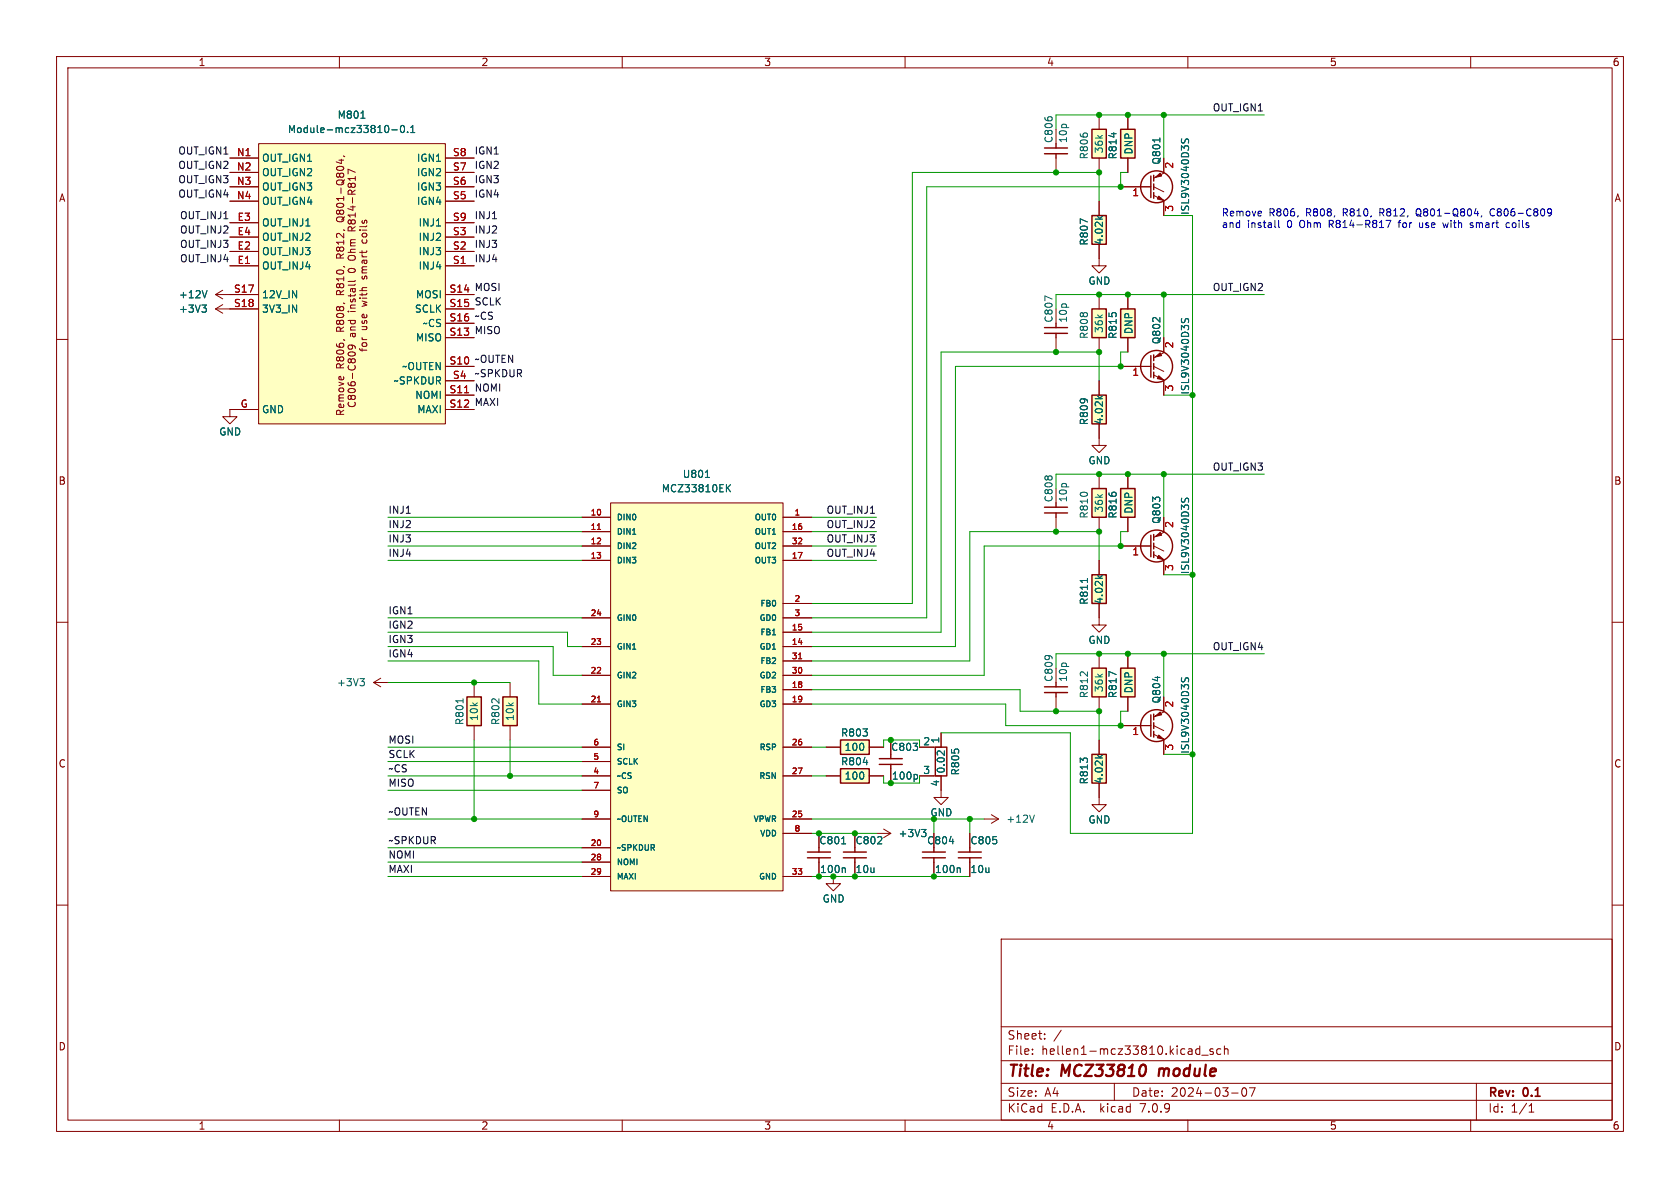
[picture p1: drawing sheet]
<svg xmlns="http://www.w3.org/2000/svg" width="297mm" height="210mm" viewBox="0 0 297 210" stroke-linecap="round" stroke-linejoin="round" font-family="sans-serif">
<g fill="none" stroke="#840000" stroke-width=".18">
<path d="M10 10h277v190h-277zM12 12h273v186h-273zM60 10v2M110 10v2M160 10v2M210 10v2M260 10v2M40.6 39.4h5.1M40.6 27.9h5.1M40.6 30.5h5.1M40.6 33h5.1M40.6 35.6h5.1"/>
<path d="M45.7 25.4h33v49.5h-33zM59.6 29.6a.75 .75 0 0 1 1.2 .2 .72 .72 0 0 1-1.3-.1zM59.6 36.1a.68 .68 0 0 1 1.2 .3 .72 .72 0 0 1-1.3-.2zM59.7 31.9a.85 .85 0 0 1 1.1 .2 .43 .43 0 0 1-.5 .6h-.4a.43 .43 0 0 1-.4-.3 .43 .43 0 0 1 .2-.5zM59.7 38.4a.85 .85 0 0 1 1.1 .3 .43 .43 0 0 1-.5 .5h-.4a.43 .43 0 0 1-.4-.3 .43 .43 0 0 1 .2-.5zM59.9 28.3h.9M60 30.9v.2M60 37.4v.2M60 30.9l-.2-.3-.3 .3v.2l.2 .2 .3-.2M60 37.4l-.2-.3-.3 .3v.2l.2 .3 .3-.3M60 30.9l.3-.3h.2l.3 .3-.1 .3-.2 .1h-.3l-.2-.2M60 37.4l.3-.3 .3 .1 .2 .2-.1 .3-.2 .2-.3-.1-.2-.2"/>
<path d="M60.3 33.2v1M60.3 28.1v.8l-.9-.3M60.7 27.6l.2 .1M60.8 34.7v.7M60.8 35.1h-1.3l.4 .3M60.9 38.3l-.4 .7M60.9 31.8l-.4 .6M61.5 34.3v-.5l.3-.2 .3 .1 .1 .6M62 36.6h.8M62.4 36.4v.8l-.9-.3M62.8 33.6l-.6 .4M64.1 39l-.1 .3 .2 .2 .2-.1 .1-.4h.3v.5"/>
<path d="M64.9 39.9l-.2 .2h-1.1M78.7 39.4h5.1M78.7 27.9h5.1M78.7 30.5h5.1M78.7 33h5.1M78.7 35.6h5.1M186.7 27.9v2.6M194.3 20.3v2.6M194.3 27.9v2.6M194.3 35.6v2.5M198.1 33h5.4M199.4 20.3v2.6"/>
<path d="M199.4 27.9v2.6M204 34.5l1.7 .9M204 33l1.7 .9M205.7 27.9v2.6M205.7 35.6v2.5M205.7 30.6l-1.7 .9M10 60h2M38.1 52.1h7.6M38.1 54.6h7.6M38.1 52.1l1.3 .7M38.1 54.6l1.3 .8M39.4 51.3l-1.3 .8"/>
<path d="M39.4 53.8l-1.3 .8M40.6 41.9h5.1M40.6 47h5.1M40.6 44.5h5.1M59.6 47.8a.68 .68 0 0 1 1.2 .3 .72 .72 0 0 1-1.3-.1zM59.6 55.5a.68 .68 0 0 1 1.2 .3 .72 .72 0 0 1-1.3-.1zM60 43.9v.3M60 50.4v.2M60 54.4v.3M60 56.9v.2M60 43.9l-.2-.2-.3 .2v.3l.2 .2 .3-.2M60 50.4l-.2-.3-.3 .3v.2l.2 .3 .3-.3"/>
<path d="M60 54.4l-.2-.2-.3 .2v.3l.2 .2 .3-.2M60 56.9l-.2-.3-.3 .3v.2l.2 .2 .3-.2M60 43.9l.3-.2h.2l.3 .2-.1 .4-.2 .1-.3-.1-.2-.1M60 50.4l.3-.3h.2l.3 .3-.1 .3-.2 .2-.3-.1-.2-.2M60 54.4l.3-.2h.2l.3 .2-.1 .4-.2 .1h-.2l-.3-.2M60 56.9l.3-.3 .3 .1 .2 .2-.1 .3-.2 .1h-.3l-.2-.2M60.2 45.6l-.1-.6-.2-.1h-.3l-.1 .7h1.3M60.2 52.1l-.1-.6-.2-.1h-.3l-.1 .7h1.3M60.2 58.6l-.1-.7-.2-.1-.3 .1-.1 .7h1.3M60.7 53.6l.2 .1M60.7 47.1l.2 .1M60.7 40.6l.2 .2"/>
<path d="M60.8 41.3v.7l-.9-.7-.4 .2 .1 .5M60.8 42.5v.7M60.8 48.9v.8M60.8 57.8l-.6 .4M60.8 51.4l-.6 .4M60.8 49.3h-1.3l.4 .4M60.8 44.9l-.6 .4M60.8 42.8h-1.3l.4 .4M61.5 47.8a.68 .68 0 0 0 .7 .4 .68 .68 0 0 0 .6-.4M61.5 56.6h1.3M61.5 55.1h.2M62 52v.5"/>
<path d="M62 58.3h.8M62 55.1h.8M62 54.5h.8M62 43.5h.8M62 56.6v.4l.2 .3 .5-.2v-.5M62 52.9v.3l.1 .2 .2-.1 .1-.4h.3v.5M62 43v.3l.1 .2M62.3 51v.4l.2 .2 .3-.2-.1-.4M62.3 58.9v.5l.2 .1 .3-.1-.1-.5M62.8 57.8l-.8 .1v.3l.1 .1M62.8 52l-.2 .3h-1.1M62.8 58.9l-.8 .1v.5"/>
<path d="M62.8 51l-.8 .1v.5M62.8 53.9l-.8 .1v.3l.1 .2M62.8 50.2l-.2 .2h-1.1M62.8 49.6l-.2 .2h-1.1M63.6 52.7h.1M63.6 51.4h1.3M64 40.7h.9M64 45l.2 .4M64 44.3v.5M64 51.8v.5M64 59.7l.2 .3M64 57.7h.9"/>
<path d="M64 53.2l.9 .2-.7 .3 .7 .2-.9 .3M64 52.7h.9M64 48.2h.9M64 45.4h.9M64.1 48.8l-.1 .3 .2 .2h.2l.1-.5h.3v.5M64.1 56.7l-.1 .3 .2 .2 .2-.1 .1-.4h.3v.5M64.1 42.4l-.1 .3 .2 .3 .6-.1v-.5M64.1 41.3h.6l.2 .2-.1 .3-.2 .1-.5-.1-.1-.2zM64.2 47.7l-.2 .2 .1 .3M64.2 47.7h.7M64.3 46l.1 .4 .2 .2 .3-.2-.1-.4M64.7 57.7l.2 .2-.1 .3-.8 .1"/>
<path d="M64.8 55.6l.1 .4-.2 .2-.6-.1v-.5h.2l.1 .6M64.9 46l-.8 .1v.4M64.9 47.2h-.8l-.1 .3 .2 .2M64.9 50.8l-.8 .1-.1 .3 .1 .2M64.9 44.3l-.2 .3h-1.1M64.9 51.8l-.2 .3h-1.1M78.7 52.1h5.1M78.7 41.9h5.1M78.7 47h5.1M78.7 44.5h5.1M78.7 59.7h5.1M78.7 54.6h5.1"/>
<path d="M78.7 57.2h5.1M186.7 59.7v2.5M194.3 43.2v3.8h1.3l-1.3 1.3-1.3-1.3h1.3M194.3 52.1v2.5M194.3 59.7v2.5M199.4 52.1v2.5M199.4 59.7v2.5M205.7 59.7v2.5M285 60h2M45.7 72.4h-5.1v1.3h1.3l-1.3 1.2-1.2-1.2h1.2M59.5 60.8l.1 .4a.86 .86 0 0 0 1.2 0l-.2-.5h-.4l-.2 .2v.3l.2 .2M59.6 62.1a.75 .75 0 0 1 1.2 .2 .72 .72 0 0 1-1.3-.1z"/>
<path d="M59.9 70.9h.9M59.9 67.6l.9 .3-.9 .3M60 63.3v.3M60 63.3l-.2-.2-.3 .2v.3l.2 .2 .3-.2M60 63.3l.3-.2h.2l.3 .2-.1 .4-.2 .1h-.3l-.2-.2M60 68.7h.6l.2 .1-.1 .3-.2 .2-.5-.1-.1-.2zM60.1 70.3l-.2 .2 .1 .4M60.1 70.3h.7M60.2 73.2l-.1-.6-.2-.1-.3 .1-.1 .6h1.3M60.2 65l-.1-.6-.2-.1-.3 .1-.1 .6h1.3M60.7 71.5l.1 .4-.2 .1h-.6v-.5l.2-.1 .1 .6M60.7 66.6l.1 .4-.2 .1h-.6v-.5l.2-.1 .1 .6"/>
<path d="M60.7 60.1l.2 .1M60.8 72.5l-.6 .4M60.8 69.8l-.8 .1-.1 .3 .2 .1M60.8 64.3l-.6 .4M61.5 67.6l.1 .4a.85 .85 0 0 0 1.2 0l-.1-.5h-.4l-.3 .2 .1 .4 .2 .1M61.6 68.9a.75 .75 0 0 1 1.2 .2 .72 .72 0 0 1-1.3-.1zM61.7 64.6a.6 .6 0 0 0 .4 .9 .6 .6 0 0 0 .7-.6l-.1-.3M61.7 62.3a.69 .69 0 0 1 1.1 .3 .72 .72 0 0 1-1.3-.1zM61.7 71.1a.6 .6 0 0 0 .4 .8 .6 .6 0 0 0 .7-.6l-.1-.2M62.1 61l.2 .2v.3l-.2 .2-.5-.1-.1-.4 .2-.1a.84 .84 0 0 1 1.1 .3v.2M62.1 63.7l.2-.3h.3l.2 .3-.1 .3-.1 .1h-.4l-.1-.2M62.1 70.1l.2-.2 .4 .1 .1 .1-.1 .4-.1 .1h-.4l-.1-.2"/>
<path d="M62.1 63.7l-.3-.3-.3 .3v.2l.3 .2 .3-.2M62.1 70.1l-.3-.2-.3 .2v.3l.3 .2 .3-.2M62.1 63.7v.2M62.1 70.1v.3M62.3 66v.9M63.6 61.6l.2 .3h1.1M64 60h.9M64 61.6v.5M64.1 60.7l.5-.1 .2 .1 .1 .3-.3 .2h-.4l-.2-.2zM78.7 72.4h5.1M78.7 64.8h5.1M78.7 69.9h5.1"/>
<path d="M78.7 67.3h5.1M194.3 74.9v3.8h1.3l-1.3 1.3-1.3-1.3h1.3M194.3 67.3v2.6M198.1 64.8h5.4M204 66.3l1.7 .9M204 64.8l1.7 .9M205.7 67.3v2.6M205.7 62.4l-1.7 .8M102.9 96.5h5M102.9 91.4h5M102.9 94h5M102.9 99.1h5"/>
<path d="M107.9 88.9h30.5v68.6h-30.5zM138.4 96.5h5.1M138.4 91.4h5.1M138.4 94h5.1M138.4 99.1h5.1M186.7 91.4v2.6M194.3 83.8v2.6M194.3 91.4v2.6M194.3 99.1v2.5M198.1 96.5h5.4M199.4 83.8v2.6M199.4 91.4v2.6"/>
<path d="M204 98l1.7 .9M204 96.5l1.7 .9M205.7 94.1l-1.7 .9M205.7 91.4v2.6M205.7 99.1v2.5M10 110h2M67.3 119.9l-1.3 .8M102.9 114.3h5M102.9 119.4h5M102.9 109.2h5M138.4 114.3h5.1M138.4 111.8h5.1"/>
<path d="M138.4 106.7h5.1M138.4 119.4h5.1M138.4 109.2h5.1M138.4 116.8h5.1M194.3 106.7v3.8h1.3l-1.3 1.3-1.3-1.3h1.3M194.3 115.6v2.5M199.4 115.6v2.5M285 110h2M66 120.7l1.3 .7M66 120.7h2.6M83.8 120.7v2.5M83.8 128.3v2.5"/>
<path d="M90.2 120.7v2.5M90.2 128.3v2.5M102.9 137.2h5M102.9 132.1h5M102.9 124.5h5M102.9 134.6h5M102.9 139.7h5M138.4 137.2h5.1M138.4 132.1h5.1M138.4 121.9h5.1M138.4 124.5h5.1M146 137.2h2.6"/>
<path d="M146 132.1h2.6M153.7 137.2h2.5M153.7 132.1h2.5M157.5 130.8v2.6M157.5 135.9v2.5M162.6 137.2h3.8v3.8h1.2l-1.2 1.2-1.3-1.2h1.3M166.4 129.5v2.6h-3.8M186.7 123.2v2.5M194.3 138.4v3.8h1.3l-1.3 1.3-1.3-1.3h1.3M194.3 123.2v2.5M194.3 130.8v2.6M198.1 128.3h5.4"/>
<path d="M199.4 123.2v2.5M204 128.3l1.7 .9M204 129.8l1.7 .9M205.7 123.2v2.5M205.7 130.8v2.6M205.7 125.9l-1.7 .8M10 160h2M102.9 144.8h5M102.9 149.9h5M102.9 152.4h5M102.9 154.9h5M138.4 147.3h5.1"/>
<path d="M138.4 144.8h5.1M138.4 154.9h5.1M144.8 147.3v2.6M144.8 152.4v2.5M147.3 154.9v1.3h1.3l-1.3 1.3-1.3-1.3h1.3M151.1 147.3v2.6M151.1 152.4v2.5M154.9 147.3h2.6M156.2 146.6l1.3 .7M157.5 147.3l-1.3 .8M165.1 147.3v2.6M165.1 152.4v2.5"/>
<path d="M171.4 147.3v2.6M171.4 152.4v2.5M174 144.8h2.5M175.3 144l1.2 .8M176.5 144.8l-1.2 .7M285 160h2M177 166h108v32h-108zM60 198v2M110 198v2M160 198v2M177 194.5h108M177 191.5h108"/>
<path d="M177 187.5h108M177 181.5h108M182.5 186.3v.1M182.5 185.5v.1M184.7 183.6v.1M184.7 182.8v.1M187.6 182.1l-1.3 2M197 191.5v3M210 198v2M211.5 186.3h.6M211.5 185.5h.6M212.1 184.9v1.5"/>
<path d="M212.5 186.5h1.1M214.5 185.5l-.4-.1-.2 .2 .1 .2 .5 .2v.3h-.6M215.8 185.5l-.4-.1-.3 .3v.4l.1 .2h.6M216.5 185.5l.2-.1 .3 .1 .1 .9M216.5 184.9v1.5M217.7 193.2h1.2M219.7 192.4l.2-.1a.81 .81 0 0 1 .6 .6 .81 .81 0 0 1-.3 .8l-.2 .1a.81 .81 0 0 1-.3-1.4zM220.9 192.3h1l-.7 1.5M260 198v2M261 191.5v6.5M270.3 196.6h.9M270.3 195.5l.4-.4v1.5"/>
</g>
<path d="M202.6 188.6l-.1 .8M205 188.9l-.2 1.3" fill="none" stroke="#840000" stroke-width=".4"/>
<g fill="#ffffc2" stroke="#ffffc2" stroke-width=".18">
<path d="M88.9 123.2h2.5v5.1h-2.5z"/>
<path d="M45.7 25.4h33v49.5h-33z"/>
<path d="M193 86.4h2.6v5h-2.6z"/>
<path d="M198.1 22.9h2.6v5h-2.6z"/>
<path d="M193 22.9h2.6v5h-2.6z"/>
<path d="M148.6 135.9h5.1v2.5h-5.1z"/>
<path d="M193 133.4h2.6v5h-2.6z"/>
<path d="M193 69.9h2.6v5h-2.6z"/>
<path d="M198.1 86.4h2.6v5h-2.6z"/>
<path d="M82.5 123.2h2.6v5.1h-2.6z"/>
<path d="M193 38.1h2.6v5.1h-2.6z"/>
<path d="M198.1 54.6h2.6v5.1h-2.6z"/>
<path d="M198.1 118.1h2.6v5.1h-2.6z"/>
<path d="M193 118.1h2.6v5.1h-2.6z"/>
<path d="M193 54.6h2.6v5.1h-2.6z"/>
<path d="M148.6 130.8h5.1v2.6h-5.1z"/>
<path d="M107.9 88.9h30.5v68.6h-30.5z"/>
<path d="M193 101.6h2.6v5.1h-2.6z"/>
</g>
<g fill="none" stroke="#840000" stroke-width=".25">
<path d="M184.7 26.2h4M184.7 27.2h4M186.7 25.4v.8M186.7 27.2v.7M193 22.9h2.6v5h-2.6zM193 38.1h2.6v5.1h-2.6zM198.1 22.9h2.6v5h-2.6zM203.5 31.1v3.8M204 31v1M204 32.5v1M204 34v1.1M184.7 57.9h4"/>
<path d="M184.7 58.9h4M186.7 57.2v.7M186.7 58.9v.8M193 54.6h2.6v5.1h-2.6zM198.1 54.6h2.6v5.1h-2.6zM193 69.9h2.6v5h-2.6zM203.5 62.9v3.8M204 62.7v1.1M204 64.3v1M204 65.8v1M184.7 89.7h4M184.7 90.7h4"/>
<path d="M186.7 88.9v.8M186.7 90.7v.7M193 86.4h2.6v5h-2.6zM198.1 86.4h2.6v5h-2.6zM203.5 94.6v3.8M204 94.5v1M204 96v1M204 97.5v1.1M193 118.1h2.6v5.1h-2.6zM193 101.6h2.6v5.1h-2.6zM198.1 118.1h2.6v5.1h-2.6zM82.5 123.2h2.6v5.1h-2.6z"/>
<path d="M88.9 123.2h2.5v5.1h-2.5zM148.6 135.9h5.1v2.5h-5.1zM148.6 130.8h5.1v2.6h-5.1zM155.4 134.1h4.1M155.4 135.1h4.1M157.5 133.4v.7M157.5 135.1v.8M165.4 132.1h2v5.1h-2zM184.7 121.4h4M184.7 122.4h4M186.7 120.7v.7M186.7 122.4v.8"/>
<path d="M193 133.4h2.6v5h-2.6zM203.5 126.4v3.8M204 126.2v1.1M204 127.8v1M204 129.3v1M142.7 150.6h4.1M142.7 151.6h4.1M144.8 149.9v.7M144.8 151.6v.8M149.1 150.6h4.1M149.1 151.6h4.1M151.1 149.9v.7"/>
<path d="M151.1 151.6v.8M163.1 150.6h4M163.1 151.6h4M165.1 149.9v.7M165.1 151.6v.8M169.4 150.6h4.1M169.4 151.6h4.1M171.4 149.9v.7M171.4 151.6v.8"/>
<circle cx="204.5" cy="33" r="2.82"/>
<circle cx="204.5" cy="64.8" r="2.82"/>
<circle cx="204.5" cy="96.5" r="2.82"/>
<circle cx="204.5" cy="128.3" r="2.82"/>
</g>
<path d="M82.1 69.4h.8M105.6 93.6h.6M141.2 116.5h.5M105.6 124.1h.6" fill="none" stroke="#a90000" stroke-width=".18"/>
<g fill="none" stroke="#006464" stroke-width=".18">
<path d="M63.8 20.9h.7M68.6 22.3l.1 .4-.1 .6M69.3 23h.9M70.9 22.3l.2-.1a.68 .68 0 0 1 .4 .6 .68 .68 0 0 1-.4 .6l-.2-.1-.1-.3zM72.1 23.3v.1M72.6 23.4h.7M72.6 22.5l.4-.3v1.2M77.2 39.9h.7M192.2 39.2l-1.2-.5v.8M194 38.3l.5 .4M194.9 38.3l-.5 .3M196.9 23.5v.7"/>
<path d="M205 24.4v.7M208.9 24.6v.4l.2 .3 .3-.1 .2-.6h.4l.1 .2v.5M35.7 53.9h.8l-.4 .5M36.2 54.4l.3 .2v.3l-.3 .3M36.6 51.4l-.4 1.2M186 52.9l-1.3-.6v.9M208.9 56.3v.5l.1 .2h.3l.3-.6 .3-.1 .2 .3v.4M194 70l.5 .5M194.9 70l-.5 .4M124.7 84.4h.7M128.6 86.2l.5 .7M129.1 85.7l-.7 .7"/>
<path d="M208.9 88.1v.4l.2 .3 .3-.1 .2-.6h.4l.1 .2v.5M63.6 120h.8l-.4 .4M136.5 112.2h.6M192.2 102.3v.7M194 101.8l.5 .4M194.9 101.8l-.5 .3M197.3 119.2l-1.2-.5v.8M208.9 119.8v.5l.1 .2h.3l.3-.6 .3-.1 .2 .3v.4M64.2 120.4l.2 .3v.3l-.2 .2M81.9 123.5v.7M152.6 134.8h.8M162 136.9l.2 .2v.4l-.2 .2"/>
<path d="M166.9 132.7v.8l-.7-.7-.3-.1-.2 .2M194 133.5l.5 .5M194.9 133.5l-.5 .4M148.8 149.2h.7M149.3 153.4l.1 .2v.6M162.9 146.6h.8l-.4 .5M163.5 147.1l.2 .3v.3M167.8 148.7h.8M169.6 153.4l.2 .2v.6M182.9 144.1l-.5 1.3"/>
</g>
<g fill="#840000" stroke="#840000" stroke-width=".18">
<path d="M204.9 98.2l.8 .7-1.1-.2z"/>
<path d="M204.2 94.9l.9-.8 .3 .5z"/>
<path d="M204.9 129.9l.8 .8-1.1-.3z"/>
<path d="M204.2 126.6l.9-.7 .3 .5z"/>
<path d="M204.9 66.4l.8 .8-1.1-.3z"/>
<path d="M204.2 63.1l.9-.7 .3 .5z"/>
<path d="M204.9 34.7l.8 .7-1.1-.2z"/>
<path d="M204.2 31.4l.9-.8 .3 .5z"/>
</g>
<path d="M87.1 38.7h.7M71.8 90.7h.8" fill="none" stroke="#0f0f0f" stroke-width=".18"/>
<g fill="none" stroke="#0000c2" stroke-width=".18">
<path d="M226 39v1l.2 .2M245.9 39l-.6 1.2M247.1 39.4h.5M247.3 39.1v1.1M250.5 37a.9 .9 0 0 0 0 1.1M251 39.4v.6l.3 .2M255.1 39.4l.2 .8 .3-.6 .2 .6M260.4 39.4h-.3l-.2 .2 .1 .1 .4 .2v.3h-.5M260.6 37.8h.8M261.2 37.3v.9M262 38.1l-.2 .3M263.8 36.9a.68 .68 0 0 0-.4 .6 .68 .68 0 0 0 .4 .7"/>
<path d="M266.9 39.4h-.4l-.2 .2 .1 .6h.5M273.8 36.9l.4 .1a.84 .84 0 0 1-.3 1.2h-.2M274.3 37.5l-.1 .1-.4 .1M225.4 40.2h.2"/>
</g>
<g fill="none" stroke="#009600" stroke-width=".18">
<path d="M194.3 35.6v-5.1h-33v76.2h-17.8M199.4 30.5h-1.3v2.5h-34.3v76.2h-20.3M205.7 38.1h5.1v109.2h-21.6v-17.8h-22.8M205.7 20.3v7.6M223.5 20.3h-36.8v2.6M205.7 52.1v7.6M223.5 52.1h-36.8v2.5M194.3 67.3v-5.1h-27.9v49.6h-22.9M199.4 62.2h-1.3v2.6h-29.2v49.5h-25.4M205.7 69.9h5.1M68.6 96.5h34.3M68.6 94h34.3"/>
<path d="M68.6 99.1h34.3M68.6 91.4h34.3M143.5 96.5h11.4M143.5 94h11.4M143.5 99.1h11.4M143.5 91.4h11.4M194.3 99.1v-5.1h-22.9v22.8h-27.9M199.4 94h-1.3v2.5h-24.1v22.9h-30.5M205.7 83.8v7.6M223.5 83.8h-36.8v2.6M68.6 114.3h29.2v5.1h5.1M68.6 111.8h31.7v2.5h2.6"/>
<path d="M68.6 109.2h34.3M68.6 116.8h26.6v7.7h7.7M205.7 101.6h5.1M205.7 115.6v7.6M223.5 115.6h-36.8v2.5M68.6 120.7h21.6M68.6 137.2h34.3M68.6 139.7h34.3M68.6 134.6h34.3M68.6 132.1h34.3M83.8 130.8v14M90.2 130.8v6.4"/>
<path d="M143.5 121.9h36.8v3.8h14v5.1M143.5 124.5h34.3v3.8h20.3v-2.6h1.3M143.5 137.2h2.5M143.5 132.1h2.5M156.2 137.2v1.2h6.4v-1.2M162.6 130.8h-6.4v1.3M205.7 133.4h5.1M68.6 144.8h34.3M68.6 154.9h34.3M68.6 149.9h34.3M68.6 152.4h34.3M143.5 144.8h30.5"/>
<path d="M143.5 154.9h1.3M143.5 147.3h11.4M147.3 154.9h24.1M165.1 144.8v2.5M171.4 144.8v2.5"/>
</g>
<g fill="#009600" stroke="#009600" stroke-width=".18">
<circle cx="210.8" cy="133.4" r=".46"/>
<circle cx="157.5" cy="130.8" r=".46"/>
<circle cx="157.5" cy="138.4" r=".46"/>
<circle cx="198.1" cy="128.3" r=".46"/>
<circle cx="186.7" cy="125.7" r=".46"/>
<circle cx="194.3" cy="125.7" r=".46"/>
<circle cx="165.1" cy="144.8" r=".46"/>
<circle cx="171.4" cy="144.8" r=".46"/>
<circle cx="194.3" cy="115.6" r=".46"/>
<circle cx="198.1" cy="96.5" r=".46"/>
<circle cx="186.7" cy="94" r=".46"/>
<circle cx="210.8" cy="101.6" r=".46"/>
<circle cx="194.3" cy="94" r=".46"/>
<circle cx="199.4" cy="83.8" r=".46"/>
<circle cx="194.3" cy="83.8" r=".46"/>
<circle cx="205.7" cy="83.8" r=".46"/>
<circle cx="205.7" cy="115.6" r=".46"/>
<circle cx="199.4" cy="115.6" r=".46"/>
<circle cx="198.1" cy="33" r=".46"/>
<circle cx="186.7" cy="30.5" r=".46"/>
<circle cx="199.4" cy="20.3" r=".46"/>
<circle cx="205.7" cy="20.3" r=".46"/>
<circle cx="194.3" cy="20.3" r=".46"/>
<circle cx="194.3" cy="30.5" r=".46"/>
<circle cx="194.3" cy="52.1" r=".46"/>
<circle cx="198.1" cy="64.8" r=".46"/>
<circle cx="205.7" cy="52.1" r=".46"/>
<circle cx="210.8" cy="69.9" r=".46"/>
<circle cx="194.3" cy="62.2" r=".46"/>
<circle cx="186.7" cy="62.2" r=".46"/>
<circle cx="199.4" cy="52.1" r=".46"/>
<circle cx="144.8" cy="147.3" r=".46"/>
<circle cx="90.2" cy="137.2" r=".46"/>
<circle cx="144.8" cy="154.9" r=".46"/>
<circle cx="83.8" cy="144.8" r=".46"/>
<circle cx="83.8" cy="120.7" r=".46"/>
<circle cx="151.1" cy="154.9" r=".46"/>
<circle cx="165.1" cy="154.9" r=".46"/>
<circle cx="151.1" cy="147.3" r=".46"/>
<circle cx="147.3" cy="154.9" r=".46"/>
</g>
<g font-size="2.8" fill="#840000">
<text x="178" y="190.9">Title:</text>
<text x="187.7" y="190.9">MCZ33810</text>
<text x="205.7" y="190.9">module</text>
</g>
<g font-size="2.1" fill="#840000">
<text x="178" y="184">Sheet:</text>
<text x="178" y="186.7">File:</text>
<text x="184.1" y="186.7">hellen1-mcz33810.kicad_sch</text>
<text x="178" y="196.9">KiCad</text>
<text x="178" y="194.1">Size:</text>
<text x="184.7" y="194.1">A4</text>
<text x="185.7" y="196.9">E.D.A.</text>
<text x="194.6" y="196.9">kicad</text>
<text x="200" y="194.1">Date:</text>
<text x="201.8" y="196.9">7.0.9</text>
<text x="207" y="194.1">2024-03-07</text>
<text x="263" y="194.3">Rev:</text>
<text x="263" y="196.9">Id:</text>
<text x="267.1" y="196.9">1/1</text>
<text x="269.4" y="194.3">0.1</text>
</g>
<g font-size="1.8" fill="#840000">
<text x="35" y="11.9">1</text>
<text x="85" y="11.9">2</text>
<text x="135" y="11.9">3</text>
<text x="185" y="11.9">4</text>
<text x="235" y="11.9">5</text>
<text x="285" y="11.9">6</text>
<text x="10.3" y="35.9">A</text>
<text x="63.1" y="35.4" transform="rotate(-90 63.1 35.4)">0</text>
<text x="63.1" y="33" transform="rotate(-90 63.1 33)">Ohm</text>
<text x="285.3" y="35.9">A</text>
<text x="63.1" y="47.2" transform="rotate(-90 63.1 47.2)">and</text>
<text x="63.1" y="42.6" transform="rotate(-90 63.1 42.6)">install</text>
<text x="10.3" y="85.9">B</text>
<text x="285.3" y="85.9">B</text>
<text x="10.3" y="135.9">C</text>
<text x="285.3" y="135.9">C</text>
<text x="10.3" y="185.9">D</text>
<text x="285.3" y="185.9">D</text>
<text x="35" y="199.9">1</text>
<text x="85" y="199.9">2</text>
<text x="135" y="199.9">3</text>
<text x="185" y="199.9">4</text>
<text x="235" y="199.9">5</text>
<text x="285" y="199.9">6</text>
</g>
<g font-size="1.8" fill="#006464">
<text x="50.8" y="23.7">Module-mcz33810-0.1</text>
<text x="59.6" y="21.2">M801</text>
<text x="46.2" y="28.8">OUT_IGN1</text>
<text x="63.1" y="27.7" transform="rotate(-90 63.1 27.7)">R814-R817</text>
<text x="73.6" y="28.8">IGN1</text>
<text x="186.3" y="25.4" transform="rotate(-90 186.3 25.4)">C806</text>
<text x="188.8" y="25.4" transform="rotate(-90 188.8 25.4)">10p</text>
<text x="192.5" y="28.3" transform="rotate(-90 192.5 28.3)">R806</text>
<text x="195.2" y="27.2" transform="rotate(-90 195.2 27.2)">36k</text>
<text x="197.6" y="28.3" transform="rotate(-90 197.6 28.3)">R814</text>
<text x="200.4" y="27.4" transform="rotate(-90 200.4 27.4)">DNP</text>
<text x="205.3" y="29.2" transform="rotate(-90 205.3 29.2)">Q801</text>
<text x="46.2" y="31.3">OUT_IGN2</text>
<text x="46.2" y="33.9">OUT_IGN3</text>
<text x="73.6" y="33.9">IGN3</text>
<text x="73.6" y="31.3">IGN2</text>
<text x="46.2" y="40.2">OUT_INJ1</text>
<text x="46.2" y="36.4">OUT_IGN4</text>
<text x="73.6" y="36.4">IGN4</text>
<text x="73.9" y="40.2">INJ1</text>
<text x="210.4" y="38.1" transform="rotate(-90 210.4 38.1)">ISL9V3040D3S</text>
<text x="46.2" y="47.9">OUT_INJ4</text>
<text x="46.2" y="45.3">OUT_INJ3</text>
<text x="46.2" y="42.8">OUT_INJ2</text>
<text x="73.9" y="47.9">INJ4</text>
<text x="73.9" y="45.3">INJ3</text>
<text x="73.9" y="42.8">INJ2</text>
<text x="192.5" y="43.5" transform="rotate(-90 192.5 43.5)">R807</text>
<text x="195.2" y="43.4" transform="rotate(-90 195.2 43.4)">4.02k</text>
<text x="31.5" y="52.9">+12V</text>
<text x="46.2" y="52.9">12V_IN</text>
<text x="73.4" y="52.9">MOSI</text>
<text x="192.3" y="50.5">GND</text>
<text x="31.5" y="55.5">+3V3</text>
<text x="46.2" y="55.5">3V3_IN</text>
<text x="73.3" y="55.5">SCLK</text>
<text x="74.6" y="58">~CS</text>
<text x="186.3" y="57.1" transform="rotate(-90 186.3 57.1)">C807</text>
<text x="188.8" y="57.1" transform="rotate(-90 188.8 57.1)">10p</text>
<text x="195.2" y="59" transform="rotate(-90 195.2 59)">36k</text>
<text x="200.4" y="59.2" transform="rotate(-90 200.4 59.2)">DNP</text>
<text x="71" y="65.6">~OUTEN</text>
<text x="73.4" y="60.6">MISO</text>
<text x="192.5" y="60" transform="rotate(-90 192.5 60)">R808</text>
<text x="197.6" y="60" transform="rotate(-90 197.6 60)">R815</text>
<text x="205.3" y="61" transform="rotate(-90 205.3 61)">Q802</text>
<text x="69.5" y="68.2">~SPKDUR</text>
<text x="73.3" y="70.7">NOMI</text>
<text x="210.4" y="69.8" transform="rotate(-90 210.4 69.8)">ISL9V3040D3S</text>
<text x="38.7" y="77.2">GND</text>
<text x="46.2" y="73.3">GND</text>
<text x="73.7" y="73.3">MAXI</text>
<text x="192.5" y="75.3" transform="rotate(-90 192.5 75.3)">R809</text>
<text x="195.2" y="75.1" transform="rotate(-90 195.2 75.1)">4.02k</text>
<text x="192.3" y="82.3">GND</text>
<text x="116.9" y="87.2">MCZ33810EK</text>
<text x="120.6" y="84.7">U801</text>
<text x="186.3" y="88.9" transform="rotate(-90 186.3 88.9)">C808</text>
<text x="188.8" y="88.9" transform="rotate(-90 188.8 88.9)">10p</text>
<text x="192.5" y="91.8" transform="rotate(-90 192.5 91.8)">R810</text>
<text x="195.2" y="90.7" transform="rotate(-90 195.2 90.7)">36k</text>
<text x="197.6" y="91.8" transform="rotate(-90 197.6 91.8)">R816</text>
<text x="200.4" y="90.9" transform="rotate(-90 200.4 90.9)">DNP</text>
<text x="205.3" y="92.7" transform="rotate(-90 205.3 92.7)">Q803</text>
<text x="210.4" y="101.6" transform="rotate(-90 210.4 101.6)">ISL9V3040D3S</text>
<text x="192.5" y="107" transform="rotate(-90 192.5 107)">R811</text>
<text x="195.2" y="106.9" transform="rotate(-90 195.2 106.9)">4.02k</text>
<text x="192.3" y="114">GND</text>
<text x="59.5" y="121.5">+3V3</text>
<text x="186.3" y="120.6" transform="rotate(-90 186.3 120.6)">C809</text>
<text x="188.8" y="120.6" transform="rotate(-90 188.8 120.6)">10p</text>
<text x="192.5" y="123.5" transform="rotate(-90 192.5 123.5)">R812</text>
<text x="195.2" y="122.5" transform="rotate(-90 195.2 122.5)">36k</text>
<text x="197.6" y="123.5" transform="rotate(-90 197.6 123.5)">R817</text>
<text x="200.4" y="122.7" transform="rotate(-90 200.4 122.7)">DNP</text>
<text x="205.3" y="124.5" transform="rotate(-90 205.3 124.5)">Q804</text>
<text x="82.1" y="128.3" transform="rotate(-90 82.1 128.3)">R801</text>
<text x="84.7" y="127.6" transform="rotate(-90 84.7 127.6)">10k</text>
<text x="88.5" y="128.3" transform="rotate(-90 88.5 128.3)">R802</text>
<text x="91" y="127.6" transform="rotate(-90 91 127.6)">10k</text>
<text x="148.6" y="130.4">R803</text>
<text x="163.1" y="131.8">2</text>
<text x="166.1" y="131.5" transform="rotate(-90 166.1 131.5)">1</text>
<text x="148.6" y="135.5">R804</text>
<text x="149.2" y="132.9">100</text>
<text x="157.4" y="132.9">C803</text>
<text x="163.1" y="136.9">3</text>
<text x="167.2" y="136.8" transform="rotate(-90 167.2 136.8)">0.02</text>
<text x="169.8" y="137.2" transform="rotate(-90 169.8 137.2)">R805</text>
<text x="210.4" y="133.3" transform="rotate(-90 210.4 133.3)">ISL9V3040D3S</text>
<text x="149.2" y="138">100</text>
<text x="157.6" y="138">100p</text>
<text x="166.1" y="139.1" transform="rotate(-90 166.1 139.1)">4</text>
<text x="192.5" y="138.8" transform="rotate(-90 192.5 138.8)">R813</text>
<text x="195.2" y="138.6" transform="rotate(-90 195.2 138.6)">4.02k</text>
<text x="144.7" y="149.5">C801</text>
<text x="151.1" y="149.5">C802</text>
<text x="158.8" y="148.2">+3V3</text>
<text x="163.8" y="149.5">C804</text>
<text x="164.4" y="144.5">GND</text>
<text x="171.5" y="149.5">C805</text>
<text x="177.8" y="145.6">+12V</text>
<text x="192.3" y="145.8">GND</text>
<text x="144.9" y="154.5">100n</text>
<text x="151.1" y="154.5">10u</text>
<text x="165.2" y="154.5">100n</text>
<text x="171.5" y="154.5">10u</text>
<text x="145.3" y="159.7">GND</text>
</g>
<g font-size="1.8" fill="#0f0f0f">
<text x="214.3" y="19.8">OUT_IGN1</text>
<text x="31.4" y="29.9">OUT_IGN2</text>
<text x="31.4" y="27.4">OUT_IGN1</text>
<text x="83.8" y="29.9">IGN2</text>
<text x="83.8" y="27.4">IGN1</text>
<text x="31.4" y="35">OUT_IGN4</text>
<text x="31.4" y="32.5">OUT_IGN3</text>
<text x="83.8" y="35">IGN4</text>
<text x="83.8" y="32.5">IGN3</text>
<text x="31.7" y="41.4">OUT_INJ2</text>
<text x="31.7" y="38.8">OUT_INJ1</text>
<text x="83.8" y="38.8">INJ1</text>
<text x="83.8" y="41.4">INJ2</text>
<text x="31.7" y="43.9">OUT_INJ3</text>
<text x="31.7" y="46.5">OUT_INJ4</text>
<text x="83.8" y="43.9">INJ3</text>
<text x="83.8" y="46.5">INJ4</text>
<text x="83.8" y="51.5">MOSI</text>
<text x="214.3" y="51.5">OUT_IGN2</text>
<text x="83.8" y="54.1">SCLK</text>
<text x="83.8" y="59.2">MISO</text>
<text x="83.8" y="56.6">~CS</text>
<text x="83.8" y="64.2">~OUTEN</text>
<text x="83.8" y="71.9">MAXI</text>
<text x="83.8" y="66.8">~SPKDUR</text>
<text x="83.8" y="69.3">NOMI</text>
<text x="214.3" y="83.3">OUT_IGN3</text>
<text x="68.6" y="90.9">INJ1</text>
<text x="68.6" y="96">INJ3</text>
<text x="68.6" y="93.4">INJ2</text>
<text x="146" y="96">OUT_INJ3</text>
<text x="146" y="93.4">OUT_INJ2</text>
<text x="146" y="90.9">OUT_INJ1</text>
<text x="68.6" y="98.5">INJ4</text>
<text x="146" y="98.5">OUT_INJ4</text>
<text x="68.6" y="113.8">IGN3</text>
<text x="68.6" y="111.2">IGN2</text>
<text x="68.6" y="108.7">IGN1</text>
<text x="68.6" y="116.3">IGN4</text>
<text x="214.3" y="115">OUT_IGN4</text>
<text x="68.6" y="131.5">MOSI</text>
<text x="68.6" y="134.1">SCLK</text>
<text x="68.6" y="136.6">~CS</text>
<text x="68.6" y="139.2">MISO</text>
<text x="68.6" y="144.2">~OUTEN</text>
<text x="68.6" y="149.3">~SPKDUR</text>
<text x="68.6" y="151.9">NOMI</text>
<text x="68.6" y="154.4">MAXI</text>
</g>
<g font-size="1.8" fill="#a90000">
<text x="41.8" y="27.7">N1</text>
<text x="80" y="27.7">S8</text>
<text x="207.7" y="29.9" transform="rotate(-90 207.7 29.9)">2</text>
<text x="41.8" y="30.2">N2</text>
<text x="41.8" y="32.8">N3</text>
<text x="41.8" y="35.3">N4</text>
<text x="80" y="35.3">S5</text>
<text x="80" y="32.8">S6</text>
<text x="80" y="30.2">S7</text>
<text x="200.1" y="35">1</text>
<text x="41.9" y="39.1">E3</text>
<text x="41.9" y="41.7">E4</text>
<text x="80" y="41.7">S3</text>
<text x="80" y="39.1">S9</text>
<text x="207.7" y="37.5" transform="rotate(-90 207.7 37.5)">3</text>
<text x="41.9" y="46.7">E1</text>
<text x="41.9" y="44.2">E2</text>
<text x="80" y="46.7">S1</text>
<text x="80" y="44.2">S2</text>
<text x="41.3" y="51.8">S17</text>
<text x="79.4" y="51.8">S14</text>
<text x="41.3" y="54.4">S18</text>
<text x="79.4" y="59.4">S13</text>
<text x="79.4" y="54.4">S15</text>
<text x="79.4" y="56.9">S16</text>
<text x="79.4" y="64.5">S10</text>
<text x="207.7" y="61.7" transform="rotate(-90 207.7 61.7)">2</text>
<text x="79.4" y="69.6">S11</text>
<text x="80" y="67.1">S4</text>
<text x="200.1" y="66.8">1</text>
<text x="207.7" y="69.3" transform="rotate(-90 207.7 69.3)">3</text>
<text x="42.4" y="72.1">G</text>
<text x="79.4" y="72.1">S12</text>
<text x="207.7" y="93.4" transform="rotate(-90 207.7 93.4)">2</text>
<text x="200.1" y="98.5">1</text>
<text x="207.7" y="101" transform="rotate(-90 207.7 101)">3</text>
<text x="207.7" y="125.2" transform="rotate(-90 207.7 125.2)">2</text>
<text x="200.1" y="130.3">1</text>
<text x="207.7" y="132.8" transform="rotate(-90 207.7 132.8)">3</text>
</g>
<g font-size="1.8" fill="#0000c2">
<text x="215.9" y="38.3">Remove</text>
<text x="215.9" y="40.4">and</text>
<text x="220.5" y="40.4">install</text>
<text x="224.3" y="38.3">R806,</text>
<text x="227.7" y="40.4">0</text>
<text x="230.1" y="40.4">Ohm</text>
<text x="231" y="38.3">R808,</text>
<text x="235.4" y="40.4">R814-R817</text>
<text x="237.7" y="38.3">R810,</text>
<text x="244.4" y="38.3">R812,</text>
<text x="247.9" y="40.4">for</text>
<text x="251" y="38.3">Q801-Q804,</text>
<text x="251.8" y="40.4">use</text>
<text x="256.2" y="40.4">with</text>
<text x="261.2" y="40.4">smart</text>
<text x="264.3" y="38.3">C806-C809</text>
<text x="267.7" y="40.4">coils</text>
</g>
<g font-size="1.4" fill="#a90000">
<text x="104.3" y="91.2">10</text>
<text x="104.3" y="93.7">11</text>
<text x="139.9" y="93.7">16</text>
<text x="140.4" y="91.2">1</text>
<text x="104.3" y="96.3">12</text>
<text x="104.3" y="98.8">13</text>
<text x="139.9" y="98.8">17</text>
<text x="139.9" y="96.3">32</text>
<text x="140.4" y="106.4">2</text>
<text x="104.3" y="109">24</text>
<text x="139.9" y="111.5">15</text>
<text x="140.4" y="109">3</text>
<text x="104.3" y="119.1">22</text>
<text x="104.3" y="114">23</text>
<text x="139.9" y="114">14</text>
<text x="139.9" y="119.1">30</text>
<text x="139.9" y="116.6">31</text>
<text x="104.3" y="124.2">21</text>
<text x="139.9" y="121.7">18</text>
<text x="139.9" y="124.2">19</text>
<text x="104.8" y="131.8">6</text>
<text x="139.9" y="131.8">26</text>
<text x="104.8" y="136.9">4</text>
<text x="104.8" y="134.4">5</text>
<text x="139.9" y="136.9">27</text>
<text x="104.8" y="139.4">7</text>
<text x="104.3" y="149.6">20</text>
<text x="104.8" y="144.5">9</text>
<text x="139.9" y="144.5">25</text>
<text x="140.4" y="147.1">8</text>
<text x="104.3" y="152.1">28</text>
<text x="104.3" y="154.7">29</text>
<text x="139.9" y="154.7">33</text>
</g>
<g font-size="1.4" fill="#006464">
<text x="109" y="92.2">DIN0</text>
<text x="109" y="94.7">DIN1</text>
<text x="133.3" y="92.2">OUT0</text>
<text x="133.3" y="94.7">OUT1</text>
<text x="109" y="97.3">DIN2</text>
<text x="109" y="99.8">DIN3</text>
<text x="133.3" y="99.8">OUT3</text>
<text x="133.3" y="97.3">OUT2</text>
<text x="134.3" y="107.4">FB0</text>
<text x="109" y="110">GIN0</text>
<text x="134.2" y="110">GD0</text>
<text x="134.3" y="112.5">FB1</text>
<text x="109" y="115">GIN1</text>
<text x="134.2" y="115">GD1</text>
<text x="134.3" y="117.6">FB2</text>
<text x="109" y="125.2">GIN3</text>
<text x="109" y="120.1">GIN2</text>
<text x="134.2" y="125.2">GD3</text>
<text x="134.2" y="120.1">GD2</text>
<text x="134.3" y="122.7">FB3</text>
<text x="109" y="137.9">~CS</text>
<text x="109" y="135.4">SCLK</text>
<text x="109" y="132.8">SI</text>
<text x="134.1" y="137.9">RSN</text>
<text x="134.2" y="132.8">RSP</text>
<text x="109" y="140.4">SO</text>
<text x="109" y="145.5">~OUTEN</text>
<text x="133.1" y="145.5">VPWR</text>
<text x="134.3" y="148.1">VDD</text>
<text x="109" y="150.6">~SPKDUR</text>
<text x="109" y="153.1">NOMI</text>
<text x="109" y="155.7">MAXI</text>
<text x="134.1" y="155.7">GND</text>
</g>
</svg>
